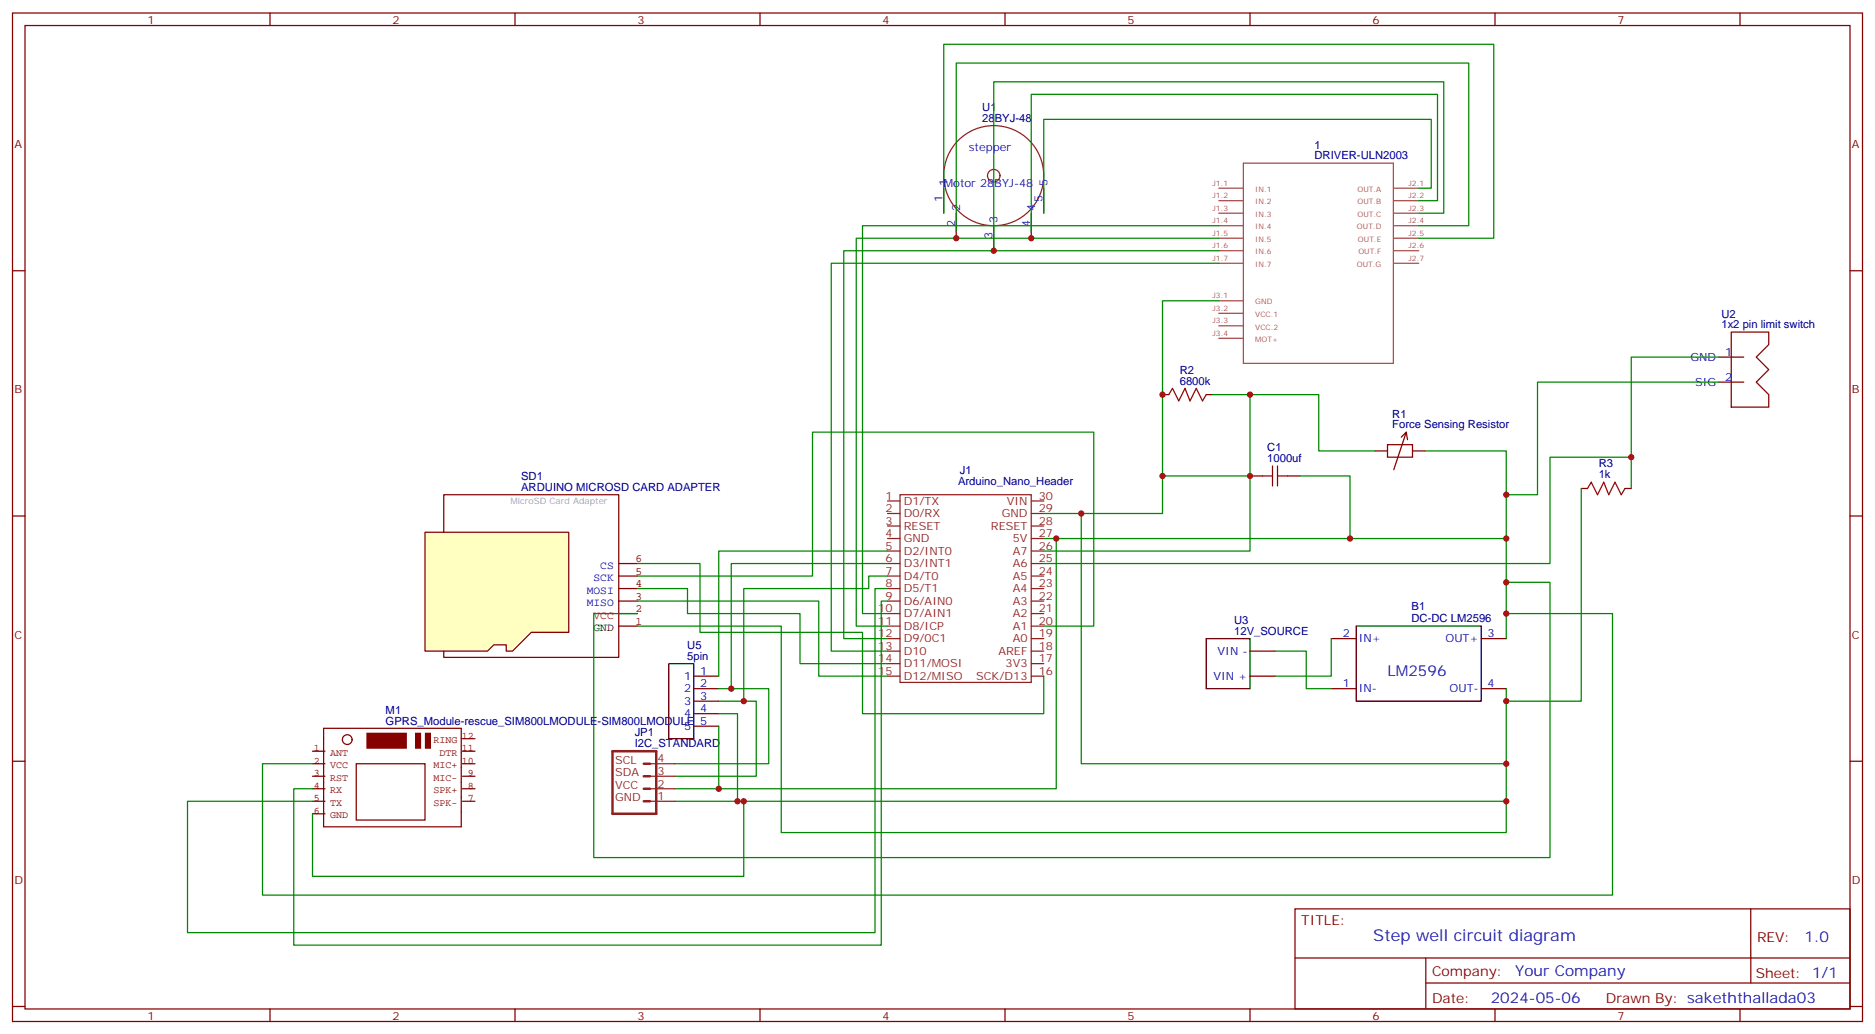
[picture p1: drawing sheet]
<svg xmlns="http://www.w3.org/2000/svg" width="529mm" height="292mm" viewBox="0 0 529 292" stroke-linecap="round" stroke-linejoin="round" font-family="sans-serif">
<g fill="none" stroke="#870000" stroke-width=".35">
<path d="M3.5 3.7h522.1v284.3h-522.1zM7.1 7.2h515v277.3h-515zM76.2 3.7v3.5M145.3 3.7v3.5M214.5 3.7v3.5M283.6 3.7v3.5M352.8 3.7v3.5M421.9 3.7v3.5M491.1 3.7v3.5M3.5 76.3h3.6M522.1 76.3h3.5M3.5 145.5h3.6"/>
<path d="M522.1 145.5h3.5M3.5 214.6h3.6M522.1 214.6h3.5M365.5 256.3h156.6v28.2h-156.6zM494.1 256.3v20.9M365.5 270.1h156.5M402.4 277.2h119.6M402.4 270.1v14.1M3.5 283.8h3.6M76.2 284.5v3.5M145.3 284.5v3.5M214.5 284.5v3.5"/>
<path d="M283.6 284.5v3.5M352.8 284.5v3.5M421.9 284.5v3.5M491.1 284.5v3.5M522.1 283.8h3.5"/>
</g>
<g fill="#850000" stroke="#850000" stroke-width=".35">
<path d="M155.2 151h3.5v1.7h-3.5z"/>
<path d="M155.2 154.5h3.5v1.7h-3.5z"/>
<path d="M155.2 158h3.5v1.8h-3.5z"/>
<path d="M155.2 161.5h3.5v1.8h-3.5z"/>
<path d="M155.2 165.1h3.5v1.7h-3.5z"/>
<path d="M155.2 168.6h3.5v1.8h-3.5z"/>
<path d="M155.2 172.1h3.5v1.8h-3.5z"/>
<path d="M155.2 175.6h3.5v1.8h-3.5z"/>
</g>
<path d="M119.9 150.1h40.6v28.2h-10.6l-5.3 5.3h-1.7v-1.8h-3.6l-1.7 1.8h-17.7z" fill="#ffffc2" stroke="#850000" stroke-width=".35"/>
<g fill="none" stroke="#850000" stroke-width=".35">
<path d="M125.2 150.1v-10.6h49.4v45.8h-49.4v-1.7M174.6 158.9h5.3M174.6 176.5h5.3M174.6 173h5.3M174.6 169.5h5.3M174.6 165.9h5.3M174.6 162.4h5.3M88.2 211.8h3.5M88.2 215.3h3.5M88.2 218.9h3.5M91.3 205.4h38.9v27.7h-38.9zM100.5 215.3h19.4v15.9h-19.4z"/>
<path d="M130.5 211.8h3.6M130.5 215.3h3.6M130.5 208.3h3.6M130.5 218.9h3.6M88.2 222.4h3.5M88.2 225.9h3.5M88.2 229.4h3.5M130.5 222.4h3.6M130.5 225.9h3.6"/>
<circle cx="98" cy="208.5" r="1.38"/>
</g>
<g fill="none" stroke="#8c2424" stroke-width=".35">
<path d="M254 139.5h37v52.9h-37zM250.5 141.3h3.5M250.5 144.8h3.5M250.5 148.3h3.5M250.5 151.8h3.5M250.5 155.4h3.5M250.5 158.9h3.5M291 141.3h3.6M291 144.8h3.6M291 148.3h3.6M291 151.8h3.6M291 155.4h3.6"/>
<path d="M291 158.9h3.6M250.5 162.4h3.5M250.5 165.9h3.5M250.5 169.5h3.5M250.5 173h3.5M250.5 176.5h3.5M291 162.4h3.6M291 165.9h3.6M291 169.5h3.6M291 173h3.6M291 176.5h3.6M250.5 180.1h3.5"/>
<path d="M250.5 183.6h3.5M250.5 187.1h3.5M250.5 190.6h3.5M291 180.1h3.6M291 183.6h3.6M291 187.1h3.6M291 190.6h3.6M183.4 218.9h7.1M183.4 215.3h7.1M183.4 225.9h7.1M183.4 222.4h7.1"/>
<circle cx="280.5" cy="49.5" r="14.1"/>
<circle cx="280.5" cy="49.5" r="1.76"/>
</g>
<path d="M172.9 211.8h12.3v17.6h-12.3zM181.7 218.9h1.7M181.7 215.3h1.7M181.7 222.4h1.7M181.7 225.9h1.7" fill="none" stroke="#8c2424" stroke-width=".71"/>
<g fill="none" stroke="#870000" stroke-width=".35">
<path d="M266.3 53.1v7M294.6 53.1v7M269.9 60.1v7.1M280.5 63.6v7.1M291 60.1v7.1M488.6 93.6h10.6v3.6l-3.5 3.5 3.5 3.5-3.5 3.5 3.5 3.6v3.5h-10.6zM328.1 111.3h1.7M340.4 111.3h1.8M485.1 100.7h7M485.1 107.7h7M352.8 134.2h3.5M363.4 134.2h3.5"/>
<path d="M388.1 127.1h3.5M391.6 125.4h7v3.5h-7zM396.9 121.8l-1.4 1.5M397.2 124l-.3-2.2-3.6 10.6M398.6 127.1h3.6M446.3 137.7h1.7M458.6 137.7h1.8M195.8 194.2h7M195.8 190.6h7M195.8 197.7h7M352.8 190.6h7M352.8 183.6h7"/>
<path d="M375.7 180.1h7.1M375.7 194.2h7.1M418 180.1h7.1M418 194.2h7.1M195.8 201.2h7M195.8 204.8h7"/>
</g>
<g fill="none" stroke="#a64a4a" stroke-width=".35">
<path d="M344 53.1h6.9M344 56.6h6.9M350.9 46h42.3v56.4h-42.3zM393.5 53.1h6.9M393.5 56.6h6.9M344 60.1h6.9M344 63.6h6.9M344 67.2h6.9M344 70.7h6.9M344 74.2h6.9M393.5 60.1h6.9M393.5 63.6h6.9"/>
<path d="M393.5 67.2h6.9M393.5 70.7h6.9M393.5 74.2h6.9M344 84.8h6.9M344 88.3h6.9M344 91.9h6.9M344 95.4h6.9"/>
</g>
<path d="M382.8 176.5h35.2v21.2h-35.2zM188.7 187.1h7.1v21.2h-7.1zM340.4 180.1h12.4v14.1h-12.4z" fill="none" stroke="#000" stroke-width=".35"/>
<g fill="none" stroke="#008700" stroke-width=".35">
<path d="M400.4 53.1h3.5v-19.4h-109.3v26.4M400.4 56.6h5.3v-30h-114.7v38.8M266.3 60.1v-47.6h155.3v54.7h-21.2M344 63.6h-100.6v109.4h7.1M344 67.2h-102.3v109.3h8.8M344 70.7h-105.9v109.4h12.4M344 74.2h-109.4v109.4h15.9M400.4 60.1h7.1v-37h-127v47.6M400.4 63.6h14.1v-45.8h-144.6v47.6M344 84.8h-15.9v60h-33.5M342.2 111.3h30v15.8h15.9M352.8 111.3v44.1h-58.2"/>
<path d="M485.1 107.7h-51.2v31.8h-8.8M485.1 100.7h-24.7v37M328.1 134.2h24.7M366.9 134.2h14.1v17.6M402.2 127.1h22.9v53M446.3 137.7v60h-21.2M460.4 128.9h-23v30h-142.8M179.9 158.9h17.7v19.4h45.8v22.9h51.2v-10.6M250.5 155.4h-47.7v35.2M250.5 158.9h-44.1v35.3M294.6 151.8h130.5M298.1 151.8v70.6h-107.6"/>
<path d="M305.2 144.8v70.5h119.9M179.9 176.5h40.6v58.2h204.6v-40.5M179.9 169.5h51.2v21.1h19.4M179.9 165.9h14.1v7.1h31.8v14.1h24.7M179.9 162.4h49.4v-40.6h79.4v54.7h-14.1M250.5 162.4h-5.3v3.5h-35.3v31.8M250.5 165.9h-3.6v97.1h-194v-37.1h35.3M250.5 169.5h-1.8v97h-165.8v-44.1h5.3M425.1 164.2h12.3v77.6h-269.8v-68.8h12.3M425.1 173h30v79.4h-381v-37.1h14.1M202.8 197.7h10.6v21.2h-22.9M202.8 194.2h14.2v21.1h-26.5"/>
<path d="M359.8 183.6h8.9v10.6h7M375.7 180.1v10.5h-15.9M202.8 201.2h5.3v24.7M202.8 204.8v17.6M190.5 225.9h234.6M209.9 225.9v21.2h-121.7v-17.7"/>
</g>
<path d="M329.8 111.3l1.1-1.8 1.8 3.5 1.7-3.5 1.4 3.5 1.8-3.5 1.8 3.5 1-1.7M356.3 134.2h2.8M359.1 131.4v5.6M360.5 134.2h2.9M360.5 131.4v5.6M448 137.7l1.1-1.7 1.7 3.5 1.8-3.5 1.4 3.5 1.8-3.5 1.8 3.5 1-1.8" fill="none" stroke="#a10000" stroke-width=".35"/>
<g fill="#850000" stroke="#850000" stroke-width=".35">
<path d="M103.6 206.8h11.1v4.1h-11.1z"/>
<path d="M117.3 206.8h1.4v4.1h-1.4z"/>
<path d="M120.1 206.8h1.4v4.1h-1.4z"/>
</g>
<g fill="#c00">
<circle cx="425.1" cy="151.8" r=".88"/>
<circle cx="328.1" cy="111.3" r=".88"/>
<circle cx="425.1" cy="164.2" r=".88"/>
<circle cx="305.2" cy="144.8" r=".88"/>
<circle cx="425.1" cy="215.3" r=".88"/>
<circle cx="425.1" cy="225.9" r=".88"/>
<circle cx="328.1" cy="134.2" r=".88"/>
<circle cx="381" cy="151.8" r=".88"/>
<circle cx="298.1" cy="151.8" r=".88"/>
<circle cx="202.8" cy="222.4" r=".88"/>
<circle cx="208.1" cy="225.9" r=".88"/>
<circle cx="206.4" cy="194.2" r=".88"/>
<circle cx="209.9" cy="197.7" r=".88"/>
<circle cx="425.1" cy="197.7" r=".88"/>
<circle cx="425.1" cy="139.5" r=".88"/>
<circle cx="460.4" cy="128.9" r=".88"/>
<circle cx="352.8" cy="111.3" r=".88"/>
<circle cx="352.8" cy="134.2" r=".88"/>
<circle cx="269.9" cy="67.2" r=".88"/>
<circle cx="291" cy="67.2" r=".88"/>
<circle cx="280.5" cy="70.7" r=".88"/>
<circle cx="209.9" cy="225.9" r=".88"/>
<circle cx="425.1" cy="173" r=".88"/>
</g>
<text font-size="4.6" fill="#00f" x="387.6" y="265.3">Step well circuit diagram</text>
<g font-size="4.2" fill="#00f">
<text x="391.6" y="190.6">LM2596</text>
<text x="509.3" y="265.5">1.0</text>
<text x="427.7" y="275.1">Your Company</text>
<text x="420.7" y="282.9">2024-05-06</text>
</g>
<g font-size="3.9" fill="#800">
<text x="367.2" y="260.8">TITLE:</text>
<text x="495.9" y="265.5">REV:</text>
<text x="404.1" y="275">Company:</text>
<text x="495.5" y="275.7">Sheet: 1/1</text>
<text x="404.1" y="282.7">Date:</text>
<text x="453.2" y="282.8">Drawn By: sakeththallada03</text>
</g>
<g font-size="3.2" fill="#800">
<text x="41.6" y="6.7">1</text>
<text x="110.8" y="6.7">2</text>
<text x="179.9" y="6.7">3</text>
<text x="249.1" y="6.7">4</text>
<text x="318.2" y="6.7">5</text>
<text x="387.3" y="6.7">6</text>
<text x="456.5" y="6.7">7</text>
<text x="4.1" y="41.8">A</text>
<text x="522.6" y="41.8">A</text>
<text x="4.1" y="110.9">B</text>
<text x="522.6" y="110.9">B</text>
<text x="4.1" y="180.1">C</text>
<text x="522.6" y="180.1">C</text>
<text x="4.1" y="249.2">D</text>
<text x="522.6" y="249.2">D</text>
<text x="41.6" y="287.5">1</text>
<text x="110.8" y="287.5">2</text>
<text x="179.9" y="287.5">3</text>
<text x="249.1" y="287.5">4</text>
<text x="318.2" y="287.5">5</text>
<text x="387.3" y="287.5">6</text>
<text x="456.5" y="287.5">7</text>
</g>
<g font-size="3.2" fill="#000080">
<text x="277.2" y="34.4">28BYJ-48</text>
<text x="277.2" y="31.3">U1</text>
<text x="371" y="41.9">1</text>
<text x="371" y="44.9">DRIVER-ULN2003</text>
<text x="485.8" y="89.5">U2</text>
<text x="485.8" y="92.6">1x2 pin limit switch</text>
<text x="333" y="105.4">R2</text>
<text x="333" y="108.4">6800k</text>
<text x="392.9" y="117.8">R1</text>
<text x="392.9" y="120.8">Force Sensing Resistor</text>
<text x="357.7" y="130.3">1000uf</text>
<text x="357.7" y="127.3">C1</text>
<text x="451.2" y="131.7">R3</text>
<text x="147.1" y="135.2">SD1</text>
<text x="270.4" y="136.7">Arduino_Nano_Header</text>
<text x="270.9" y="133.7">J1</text>
<text x="451.2" y="134.9">1k</text>
<text x="147.1" y="138.4">ARDUINO MICROSD CARD ADAPTER</text>
<text x="398.4" y="172">B1</text>
<text x="348.3" y="179">12V_SOURCE</text>
<text x="348.3" y="176">U3</text>
<text x="398.4" y="175.3">DC-DC LM2596</text>
<text x="194" y="183">U5</text>
<text x="194" y="186.1">5pin</text>
<text x="108.8" y="201.2">M1</text>
<text x="108.8" y="204.3">GPRS_Module-rescue_SIM800LMODULE-SIM800LMODULE</text>
<text x="179.1" y="207.5">JP1</text>
<text x="179.1" y="210.5">I2C_STANDARD</text>
</g>
<g font-size="3.2" fill="#00f">
<text x="273.4" y="42.5">stepper</text>
<text x="266.3" y="52.7">Motor 28BYJ-48</text>
<text x="267.4" y="52.4" transform="rotate(-90 267.4 52.4)">1</text>
<text x="295.6" y="52.4" transform="rotate(-90 295.6 52.4)">5</text>
<text x="266" y="56.8" transform="rotate(-90 266 56.8)">1</text>
<text x="270.9" y="59.4" transform="rotate(-90 270.9 59.4)">2</text>
<text x="292.1" y="59.4" transform="rotate(-90 292.1 59.4)">4</text>
<text x="294.2" y="56.8" transform="rotate(-90 294.2 56.8)">5</text>
<text x="269.5" y="63.9" transform="rotate(-90 269.5 63.9)">2</text>
<text x="281.5" y="62.9" transform="rotate(-90 281.5 62.9)">3</text>
<text x="290.7" y="63.9" transform="rotate(-90 290.7 63.9)">4</text>
<text x="280.1" y="67.4" transform="rotate(-90 280.1 67.4)">3</text>
<text x="477.1" y="101.7">GND</text>
<text x="486.8" y="100.3">1</text>
<text x="486.8" y="107.4">2</text>
<text x="478.4" y="108.8">SIG</text>
<text x="169.4" y="160.4">CS</text>
<text x="165.6" y="167.4">MOSI</text>
<text x="167.5" y="163.9">SCK</text>
<text x="165.6" y="171">MISO</text>
<text x="379" y="179.7">2</text>
<text x="419.8" y="179.7">3</text>
<text x="343.6" y="184.6">VIN -</text>
<text x="383.5" y="181.1">IN+</text>
<text x="408" y="181.1">OUT+</text>
<text x="193.1" y="191.7">1</text>
<text x="197.6" y="190.3">1</text>
<text x="342.5" y="191.7">VIN +</text>
<text x="193.1" y="195.2">2</text>
<text x="197.6" y="193.8">2</text>
<text x="197.6" y="197.3">3</text>
<text x="379" y="193.8">1</text>
<text x="383.5" y="195.2">IN-</text>
<text x="409.1" y="195.2">OUT-</text>
<text x="419.8" y="193.8">4</text>
<text x="193.1" y="198.8">3</text>
<text x="193.1" y="202.3">4</text>
<text x="197.6" y="200.9">4</text>
<text x="193.1" y="205.8">5</text>
<text x="197.6" y="204.4">5</text>
</g>
<g font-size="3.2" fill="#8d2323">
<text x="249.9" y="140.9">1</text>
<text x="255.1" y="142.3">D1/TX</text>
<text x="284.1" y="142.3">VIN</text>
<text x="293.2" y="140.9">30</text>
<text x="249.9" y="144.4">2</text>
<text x="249.9" y="148">3</text>
<text x="255.1" y="145.8">D0/RX</text>
<text x="255.1" y="149.4">RESET</text>
<text x="279.6" y="149.4">RESET</text>
<text x="282.7" y="145.8">GND</text>
<text x="293.2" y="148">28</text>
<text x="293.2" y="144.4">29</text>
<text x="249.9" y="151.5">4</text>
<text x="249.9" y="155">5</text>
<text x="255.1" y="152.9">GND</text>
<text x="285.8" y="152.9">5V</text>
<text x="293.2" y="155">26</text>
<text x="293.2" y="151.5">27</text>
<text x="249.9" y="158.5">6</text>
<text x="255.1" y="156.4">D2/INT0</text>
<text x="255.1" y="159.9">D3/INT1</text>
<text x="285.8" y="159.9">A6</text>
<text x="285.8" y="156.4">A7</text>
<text x="293.2" y="158.5">25</text>
<text x="249.9" y="162.1">7</text>
<text x="249.9" y="165.6">8</text>
<text x="255.1" y="163.5">D4/T0</text>
<text x="255.1" y="167">D5/T1</text>
<text x="285.8" y="167">A4</text>
<text x="285.8" y="163.5">A5</text>
<text x="293.2" y="165.6">23</text>
<text x="293.2" y="162.1">24</text>
<text x="247.9" y="172.6">10</text>
<text x="249.9" y="169.1">9</text>
<text x="255.1" y="170.5">D6/AIN0</text>
<text x="285.8" y="170.5">A3</text>
<text x="293.2" y="172.6">21</text>
<text x="293.2" y="169.1">22</text>
<text x="247.9" y="176.2">11</text>
<text x="247.9" y="179.7">12</text>
<text x="255.1" y="174.1">D7/AIN1</text>
<text x="255.1" y="177.6">D8/ICP</text>
<text x="285.8" y="177.6">A1</text>
<text x="285.8" y="174.1">A2</text>
<text x="293.2" y="176.2">20</text>
<text x="293.2" y="179.7">19</text>
<text x="247.9" y="183.2">13</text>
<text x="255.1" y="181.1">D9/0C1</text>
<text x="255.1" y="184.6">D10</text>
<text x="281.8" y="184.6">AREF</text>
<text x="285.8" y="181.1">A0</text>
<text x="293.2" y="183.2">18</text>
<text x="247.9" y="186.8">14</text>
<text x="247.9" y="190.3">15</text>
<text x="255.1" y="188.2">D11/MOSI</text>
<text x="255.1" y="191.7">D12/MISO</text>
<text x="275.5" y="191.7">SCK/D13</text>
<text x="283.8" y="188.2">3V3</text>
<text x="293.2" y="190.3">16</text>
<text x="293.2" y="186.8">17</text>
<text x="173.6" y="215.3">SCL</text>
<text x="185.6" y="215">4</text>
<text x="173.6" y="218.9">SDA</text>
<text x="185.6" y="218.5">3</text>
<text x="173.6" y="222.4">VCC</text>
<text x="173.6" y="225.9">GND</text>
<text x="185.6" y="225.6">1</text>
<text x="185.6" y="222">2</text>
</g>
<g font-size="3.2" fill="#840000">
<text x="179.4" y="158.5">6</text>
<text x="179.4" y="165.6">4</text>
<text x="179.4" y="162.1">5</text>
<text x="179.4" y="172.6">2</text>
<text x="179.4" y="169.1">3</text>
<text x="179.4" y="176.2">1</text>
</g>
<text font-size="3.2" x="167.5" y="178">GND</text>
<text font-size="3.2" fill="#f00" x="167.5" y="174.5">VCC</text>
<g font-size="2.8" fill="#840000">
<text x="122.3" y="209.6">RING</text>
<text x="130.3" y="208.2">12</text>
<text x="88.5" y="211.8">1</text>
<text x="88.5" y="215.3">2</text>
<text x="93.1" y="213.1">ANT</text>
<text x="124" y="213.1">DTR</text>
<text x="130.3" y="215.3">10</text>
<text x="130.3" y="211.8">11</text>
<text x="88.5" y="218.8">3</text>
<text x="93.1" y="216.7">VCC</text>
<text x="93.1" y="220.2">RST</text>
<text x="122.3" y="216.7">MIC+</text>
<text x="122.3" y="220.2">MIC-</text>
<text x="132" y="218.8">9</text>
<text x="88.5" y="222.4">4</text>
<text x="88.5" y="225.9">5</text>
<text x="93.1" y="223.7">RX</text>
<text x="93.1" y="227.2">TX</text>
<text x="122.3" y="227.2">SPK-</text>
<text x="122.3" y="223.7">SPK+</text>
<text x="132" y="225.9">7</text>
<text x="132" y="222.4">8</text>
<text x="88.5" y="229.4">6</text>
<text x="93.1" y="230.8">GND</text>
</g>
<text font-size="2.5" fill="#999" x="144" y="142.1">MicroSD Card Adapter</text>
<g font-size="2.1" fill="#a54b4b">
<text x="342.2" y="52.4">J1.1</text>
<text x="397.5" y="52.4">J2.1</text>
<text x="342.2" y="55.9">J1.2</text>
<text x="342.2" y="59.4">J1.3</text>
<text x="354.3" y="54.1">IN.1</text>
<text x="354.3" y="57.6">IN.2</text>
<text x="383.1" y="57.6">OUT.B</text>
<text x="383.1" y="54.1">OUT.A</text>
<text x="397.5" y="55.9">J2.2</text>
<text x="397.5" y="59.4">J2.3</text>
<text x="342.2" y="62.9">J1.4</text>
<text x="354.3" y="61.2">IN.3</text>
<text x="354.3" y="64.7">IN.4</text>
<text x="383" y="64.7">OUT.D</text>
<text x="383.1" y="61.2">OUT.C</text>
<text x="397.5" y="62.9">J2.4</text>
<text x="342.2" y="66.5">J1.5</text>
<text x="342.2" y="70">J1.6</text>
<text x="354.3" y="68.2">IN.5</text>
<text x="354.3" y="71.7">IN.6</text>
<text x="383.3" y="68.2">OUT.E</text>
<text x="383.4" y="71.7">OUT.F</text>
<text x="397.5" y="66.5">J2.5</text>
<text x="397.5" y="70">J2.6</text>
<text x="342.2" y="73.5">J1.7</text>
<text x="354.3" y="75.3">IN.7</text>
<text x="383" y="75.3">OUT.G</text>
<text x="397.5" y="73.5">J2.7</text>
<text x="342.2" y="84.1">J3.1</text>
<text x="342.2" y="87.6">J3.2</text>
<text x="354.3" y="85.8">GND</text>
<text x="354.3" y="89.4">VCC.1</text>
<text x="342.2" y="91.2">J3.3</text>
<text x="342.2" y="94.7">J3.4</text>
<text x="354.3" y="92.9">VCC.2</text>
<text x="354.3" y="96.4">MOT+</text>
</g>
</svg>
